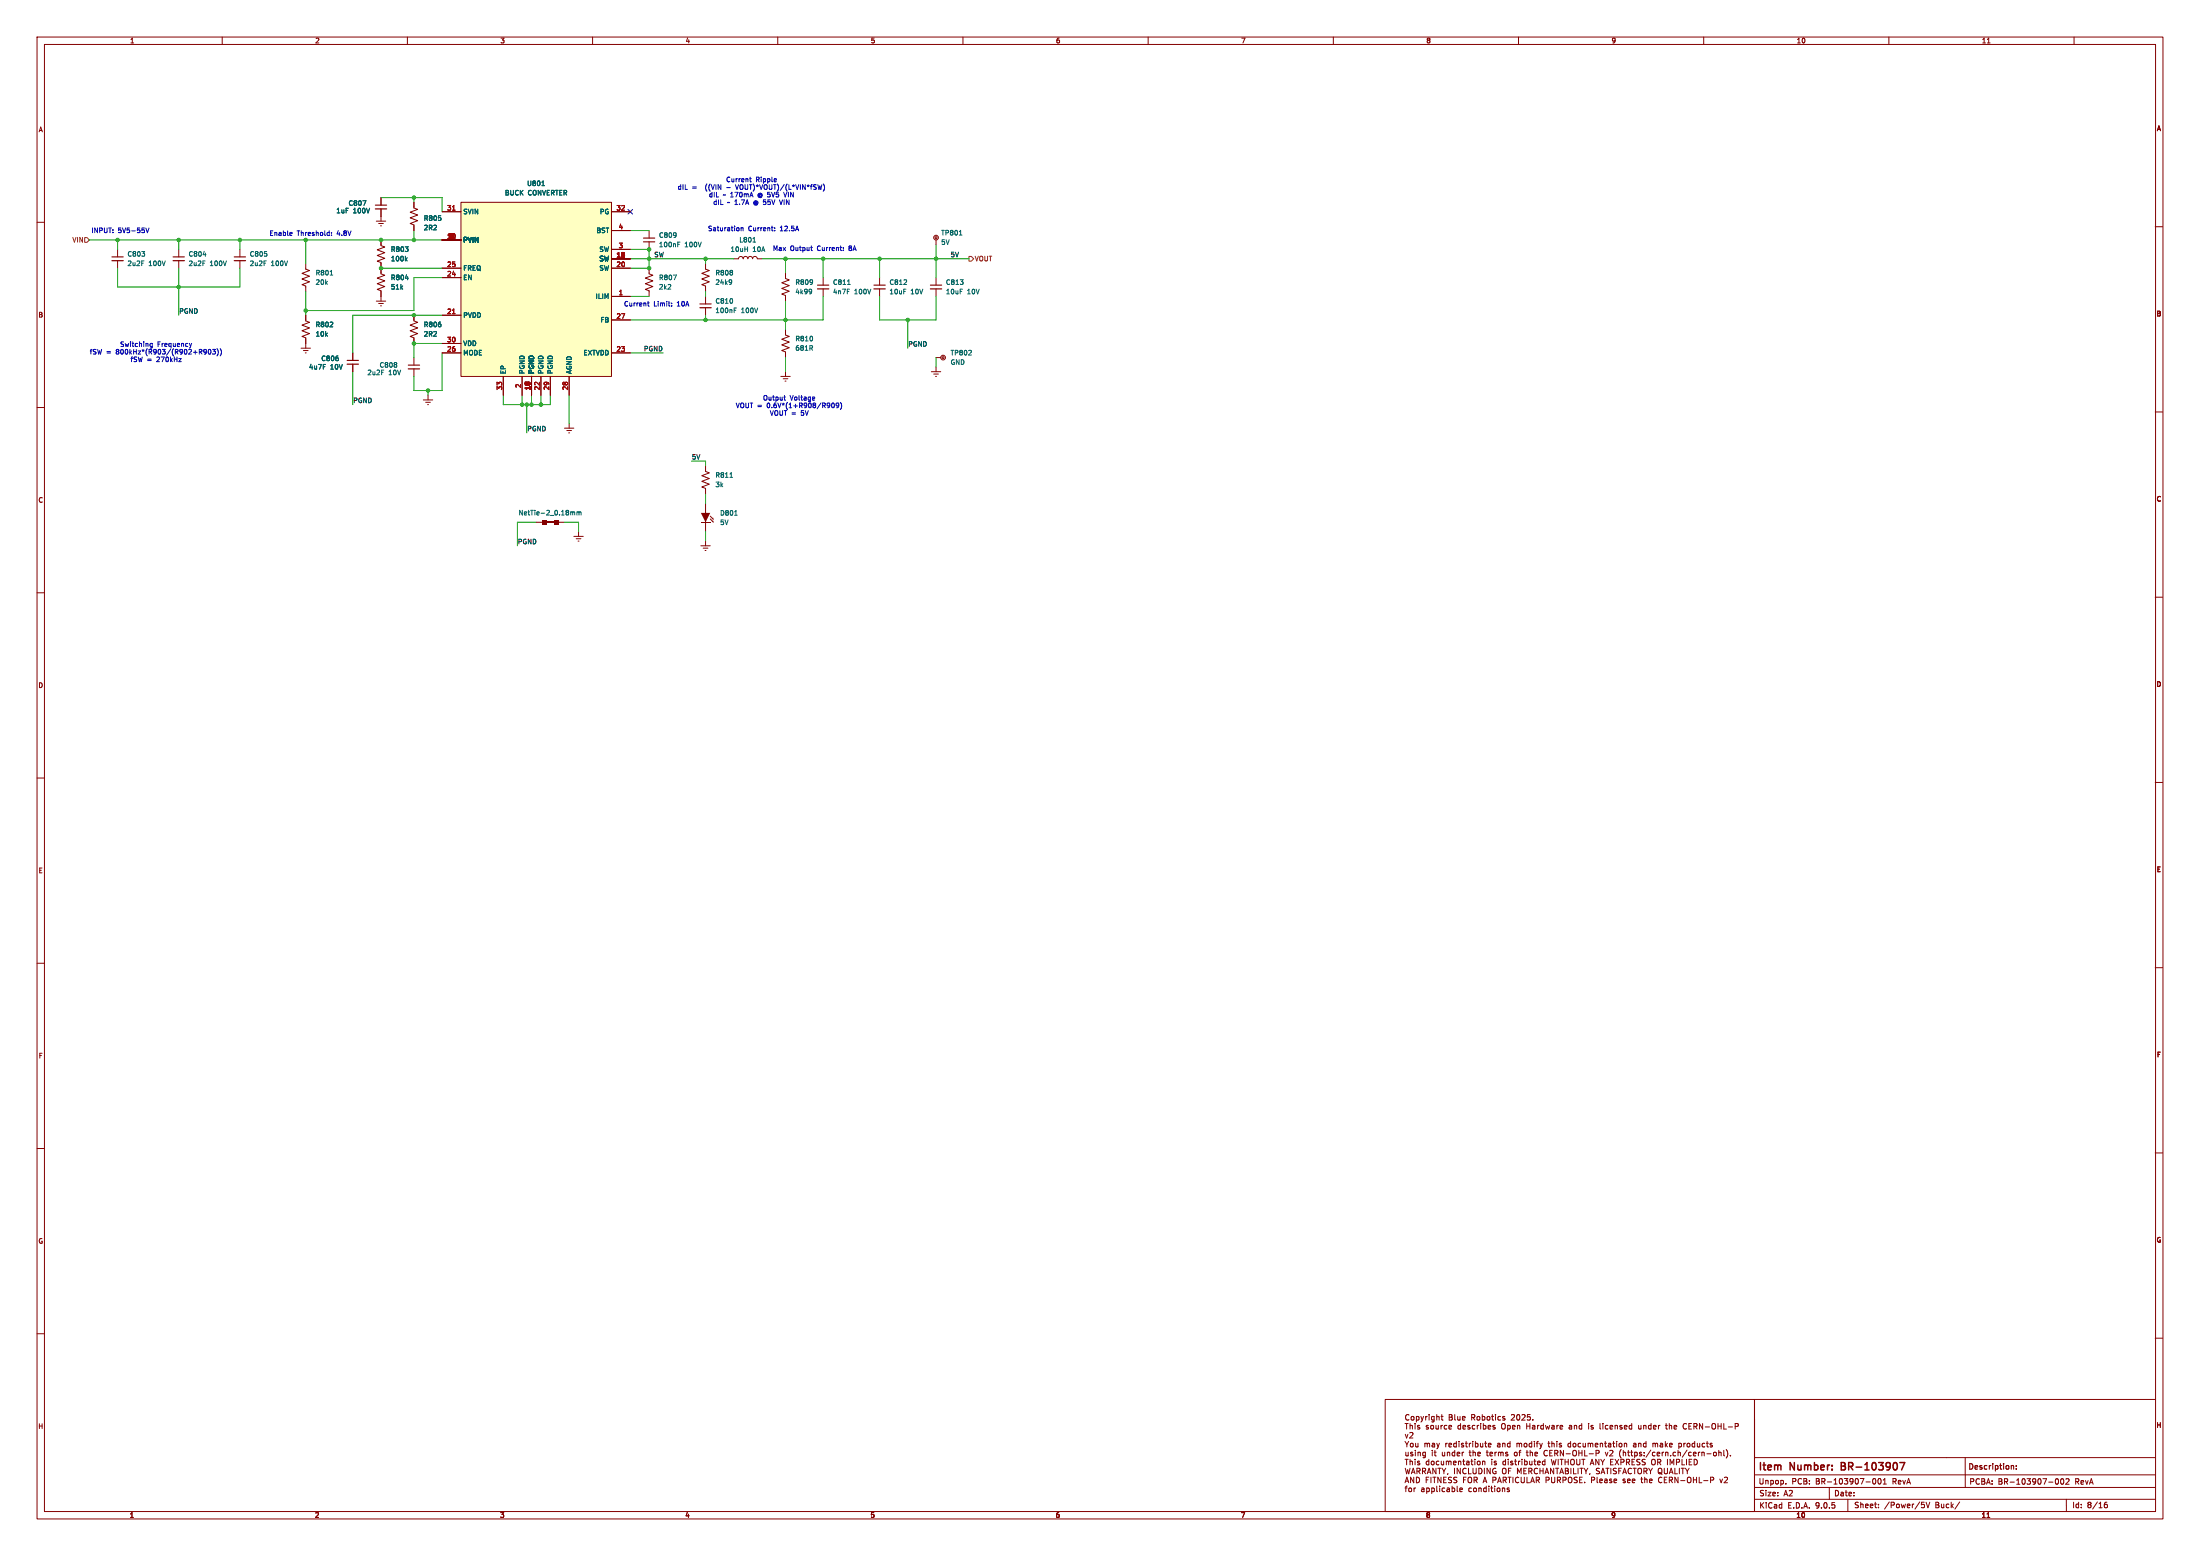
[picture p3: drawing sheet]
<svg xmlns="http://www.w3.org/2000/svg" width="594mm" height="420mm" viewBox="0 0 594 420" stroke-linecap="round" stroke-linejoin="round" font-family="sans-serif">
<g fill="none" stroke="#840000" stroke-width=".27">
<path d="M10 10h574v400h-574zM12 12h570v396h-570zM60 10v2M110 10v2M160 10v2M210 10v2M260 10v2M310 10v2M360 10v2M410 10v2M460 10v2M510 10v2"/>
<path d="M536.6 11.6h.7M560 10v2M10 60h2M581.9 61.2h2M10 110h2M581.9 111.2h2M146 141h.3M150.9 141h.2M10 160h2M581.9 161.2h2M10 210h2M581.9 211.2h2"/>
<path d="M10 260h2M581.9 261.2h2M10 310h2M581.9 311.2h2M10 360h2M374 377.7h99.7v30.3h-99.7zM473.7 377.7h108.2M473.7 377.7v30.3M581.9 361.2h2M379.4 384.2h.8M379.4 389.1l.5 .7M379.4 387.1l.4 1 .3-1"/>
<path d="M379.4 396.3l.4 1.5 .3-1.1 .3 1.1 .3-1.5M379.5 399.8h.7M379.8 384.2v1.5M379.8 393.9v1.5M379.9 389.8v.8M380.4 389.1l-.5 .7M380.4 382a.67 .67 0 0 0-.9 .6 .67 .67 0 0 0 .9 .6M380.6 386.8l.6-.2 .3 .5-.9 1h.9M380.7 384.2v1.5M380.7 393.9v1.5M380.7 384.9l.6-.1 .1 .9M380.9 389.7l.2-.1 .4 .1-.1 .8-.5-.1z"/>
<path d="M380.9 394.4l-.2 .1M381.1 397.8l.5-1.5 .5 1.5M381.1 382.4l.4-.1 .3 .3v.4l-.3 .3-.5-.3zM381.1 394.4l.3 .2v.8M381.2 397.4h.7M381.7 398.7v1.5l-.8-1.5v1.5M382.1 384.2v.2M382.1 384.7v1M382.1 394.4v1M382.2 389.6l.1 .9 .6-.1M382.4 382.4l.5-.1 .2 .3-.1 .6h-.6M382.4 382.3v1.5"/>
<path d="M382.4 398.7a.76 .76 0 0 1 .9 .8 .76 .76 0 0 1-.9 .7zM382.6 397.1l.7-.1 .1-.6-.8-.1v1.5M382.9 389.6v1M382.9 397.1l.5 .7M382.9 394.4l-.2 .2 .1 .2 .5 .2 .1 .2-.3 .2-.4-.1M383.1 394.4l.2 .1M383.3 384.8l-.4-.1-.2 .2 .1 .3 .5 .1v.4h-.6M383.6 382.3l.4 1M384 383.3l-.4 .5M384.1 397.1l.7-.1 .1-.6-.8-.1v1.5M384.4 382.3l-.4 1M384.4 397.1l.5 .7"/>
<path d="M384.7 389.7l.4-.1 .3 .2M384.7 389.6v1M384.9 382.3v1M385.1 399.4h.5M385.4 382.3l-.5 .3M385.4 389.8l.2-.2h.3l.1 1M385.4 389.8v.8M385.4 397.8l.5-1.5 .5 1.5M385.4 394.4l-.3 .3v.4l.3 .3 .4-.1M385.5 397.4h.7M385.6 384.8l-.3-.1-.2 .2v.3l.5 .1v.4h-.5M385.6 394.4l.2 .1"/>
<path d="M385.8 398.7h-.7v1.5M385.8 393.9v1.5M385.9 381.8v.2M385.9 382.3v1M386.4 398.7v1.5M386.4 384.9l.2-.2 .4 .2-.1 .8-.5-.1zM386.7 389.6h.6l.1 1M386.7 394.4l-.3 .3v.4l.3 .3 .5-.3v-.4l-.3-.3M386.9 398.7h.8M387.2 382.4l-.4-.1-.3 .3 .1 .6h.6M387.2 382.3v1.2l-.3 .3-.3-.1M387.3 398.7v1.5"/>
<path d="M387.4 389.9l-.8 .3 .3 .4 .5-.1M387.7 396.3v1.5l-.8-1.5v1.5M387.7 384.7l.1 1 .6-.1M387.9 389.6l.4 1M387.9 382.5l.6-.1 .1 .9M387.9 381.8v1.5M388.1 394.4l-.3 .3v.4l.3 .3 .4-.1M388.2 396.3h.9M388.3 390.6l-.4 .5M388.4 394.4l.1 .1M388.4 384.7v1M388.6 389.6l-.3 1"/>
<path d="M388.6 396.3v1.5M389.1 382.3h.5M389.1 384.7v1M389.1 398.7v1.5l-.9-1.5v1.5M389.1 394.4l.1 .9 .6-.1M389.3 381.8v1.3l.3 .2M389.4 396.3l.5 .8M389.4 392l.1 .9 .6-.1M389.5 384.7l-.4 .3M389.8 394.4v1M389.8 399.4h.5M389.9 397.1v.7"/>
<path d="M390.1 392v1M390.4 389.6v1M390.4 396.3l-.5 .8M390.5 394.5l.4-.1 .2 .2M390.5 394.4v1M390.5 398.7h-.7v1.5h.7M390.6 384.8l-.4-.1-.3 .3 .2 .7h.5M390.8 389.6l-.4 .2M390.9 397.7l-.1 .3M391.1 394.6l.3-.2 .3 .1 .1 .9M391.1 394.6v.8M391.2 385.2l.7-.1v-.3l-.5-.1-.2 .2 .1 .8h.6"/>
<path d="M391.2 390.1l.7-.2v-.3h-.5l-.2 .2 .1 .7h.6M391.3 381.8h.5l.3 .3-.3 .4 .3 .2v.3l-.2 .3h-.6zM391.3 382.5h.5M391.9 398.8l-.8 .1v.4l.7 .3 .1 .3-.3 .3-.5-.1M392.4 394.9l.7-.2v-.2l-.5-.1-.2 .2 .1 .7h.6M392.7 396.3v1.5M392.8 381.8v1.3l.2 .2M393.2 389.6h-.4l-.3 .2 .1 .7h.6M393.2 389.1v1.5M393.4 398.8l-.8 .1v.4l.6 .3 .2 .3-.3 .3-.6-.1M393.6 382.3v.9h.6M393.8 394.5h.6v.9"/>
<path d="M393.8 394.4v1M393.9 389.1v.1M393.9 389.6v1M394.2 382.3v1M394.3 396.3v1.5l-.9-1.5v1.5M394.4 384.8l-.5-.1-.3 .3 .2 .7h.6M394.4 384.2v1.5M394.9 382.8l.7-.1-.1-.3-.4-.1-.2 .2v.7h.6M394.9 394.4h.6M395 385.2l.7-.1-.1-.3-.4-.1-.2 .2 .1 .8h.5M395.1 393.9v1.3l.4 .2M395.1 389.6h-.3l-.2 .2v.2l.5 .1v.4h-.5"/>
<path d="M395.1 399.4h.5M395.6 389.6h.6M395.9 389.1v1.2l.3 .3M395.9 396.4a.67 .67 0 0 0-1 .7 .67 .67 0 0 0 1 .6M395.9 398.7h-.8v1.5M396 394.5h.6v.9M396.4 398.9l.3-.2a.5 .5 0 0 1 .7 .5v.5a.5 .5 0 0 1-.5 .5 .5 .5 0 0 1-.5-.5zM396.5 396.3v1.5h.7M396.6 392h.6M396.6 394.7l-.7 .3 .2 .4 .5-.1M396.7 389.6v1M396.9 384.8l-.4-.1-.2 .2 .1 .3 .5 .1v.4h-.6"/>
<path d="M397.1 394.4h.6M397.1 389.6l-.4 .2M397.4 393.9v1.3l.3 .2M397.4 382.6l.7-.1v-.5l-.7-.2v1.5M397.6 389.1v.1M397.6 389.6v1M397.7 382.6l.5 .7M397.7 396.3v1.2l.3 .3 .6-.3v-1.2M398 399.5l.7-.1 .1-.5-.8-.2v1.5M398.1 394h.1M398.2 393.9v.1M398.2 394.4v1"/>
<path d="M398.2 384.8l-.4-.1-.3 .3 .1 .7h.6M398.3 394h-.1M398.4 389.6h.4l.3 .2-.2 .7h-.5M398.4 389.1v1.5M398.4 399.5l.5 .7M398.9 384.7v1M398.9 394.5l.2-.1 .5 .1-.1 .8-.6-.1zM398.9 382.4l.4-.1 .3 .3v.4l-.3 .3-.5-.3zM399.3 384.7l-.4 .3M399.3 396.3a.76 .76 0 0 1 .9 .8 .76 .76 0 0 1-.9 .7zM399.7 389.6l.1 .9 .6-.1M399.8 384.2v.2"/>
<path d="M399.8 384.7v1M400.2 382.4l.4-.1 .3 .3-.1 .6h-.6M400.2 381.8v1.5M400.3 394.5h.6v.9M400.3 394.4v1M400.4 389.6v1M400.5 384.8l.4-.1 .3 .3-.1 .7h-.6M400.5 384.2v1.5M400.6 399.8h.7M400.8 396.3v1.5M400.9 389.6h.5M401.1 389.1v1.2l.3 .3"/>
<path d="M401.6 382.4l.4-.1 .3 .3v.4l-.3 .3-.5-.3zM401.8 385.2l.7-.1-.1-.3-.4-.1-.2 .2 .1 .8h.5M401.9 390.1l.7-.2-.1-.3h-.4l-.2 .2v.7h.6M402.4 396.3v1.5l-.9-1.5v1.5M402.7 382.3h.6M402.7 394h.1M402.8 393.9v.1M402.8 394.4v1M402.9 394h-.1M402.9 381.8v1.3l.4 .2M403.1 399.5l.7-.1 .1-.5-.8-.2v1.5M403.6 384.8l-.3-.1-.2 .2v.3l.5 .1v.4h-.5"/>
<path d="M403.8 381.8v.2M403.8 382.3v1M403.9 396.4a.68 .68 0 0 0-.9 .7 .68 .68 0 0 0 .9 .6v-.5h-.3M404 394.5l-.4-.1-.2 .2 .1 .2 .5 .2v.3h-.6M404.4 389.6h.5l.1 1M404.5 399.8h.7M405 389.9l-.7 .3 .2 .4 .5-.1M405.1 382.4l-.4-.1-.3 .3 .2 .6h.5M405.6 384.3l.2-.1a.5 .5 0 0 1 .6 .5v.5a.5 .5 0 0 1-.5 .5 .5 .5 0 0 1-.5-.5zM405.7 389.7l.6-.1 .1 1M405.7 389.6v1M405.7 396.5l.3-.2a.5 .5 0 0 1 .6 .5v.5a.5 .5 0 0 1-.5 .5 .5 .5 0 0 1-.5-.5z"/>
<path d="M405.9 399.5l.7-.1v-.5l-.7-.2v1.5M406.2 399.5l.5 .7M406.3 382.4l-.4-.1-.2 .2 .1 .2 .5 .2v.3h-.6M406.5 394.5l-.4-.1-.3 .3 .1 .6h.6M406.5 393.9v1.5M407.1 392h-.4l-.2 .2 .1 .2 .5 .1v.4h-.6M407.1 384.8l.4-.1 .3 .3-.2 .7h-.5M407.1 384.7v1.5M407.1 398.7h.9M407.2 393.9v.1M407.2 394.4v1M407.3 397h.5"/>
<path d="M407.6 398.7v1.5M407.7 389.6h-.4l-.3 .2 .1 .7h.6M407.7 389.1v1.5M408 396.3h-.7v1.5M408.1 382l.5-.2 .3 .4-.9 1.1h.9M408.4 385.2l.7-.1-.1-.3-.4-.1-.2 .2v.8h.6M408.4 394.5l-.3-.1-.2 .2v.2l.5 .2v.3h-.5M408.5 398.7v1.5M408.9 394.4h.6M408.9 392.1l.2-.1 .5 .1-.1 .8-.6-.1zM409.1 393.9v1.3l.4 .2M409.6 389.7l.4-.1 .2 .2"/>
<path d="M409.6 389.6v1M409.6 382l.3-.2a.8 .8 0 0 1 .5 .8 .8 .8 0 0 1-.5 .7l-.4-.6zM409.7 384.9l.6-.1 .1 .9M409.7 384.7v1M409.7 397.8v-1.5l.5 1.1 .5-1.1v1.5M410 394.4v1M410.1 392h.5M410.1 398.9a.67 .67 0 0 0-1 .6 .67 .67 0 0 0 1 .6M410.2 389.8l.2-.2h.4l.1 1M410.2 389.8v.8M410.4 394.4l-.4 .3M410.6 391.5l-.3 .2v1.3"/>
<path d="M410.7 398.7v1.2l.3 .3 .6-.3v-1.2M410.9 393.9v.1M410.9 394.4v1M410.9 382l.6-.2 .3 .4-.9 1.1h.9M411.4 397h.5M411.6 389.7l.2-.1 .4 .1-.1 .8-.5-.1zM411.6 394.5l.5-.1 .3 .3-.2 .6h-.6M411.6 393.9v1.5M412.1 392h.5M412.1 396.3h-.7v1.5h.7M412.2 384.2v1.5M412.2 384.9h.9"/>
<path d="M412.3 391.5v1.3l.3 .2M412.3 398.7v1.5h.7M412.8 397.1l.7-.1 .1-.6-.8-.1v1.5M413 394.4l.1 .9 .5-.1M413.1 384.2v1.5M413.1 392.1l.6-.1 .1 1M413.1 391.5v1.5M413.1 381.8h-.7v.7h.7v.7l-.2 .1-.5-.1M413.1 397.1l.5 .7M413.4 399.8h.7M413.6 389.6h-.5l-.2 .2 .1 .7h.6M413.6 389.1v1.5"/>
<path d="M413.6 394.4v1M413.8 384.8h.6v.9M413.9 383.2v.1M414.1 394.4h.6M414.3 389.1v.1M414.3 389.6v1M414.4 393.9v1.3l.3 .2M414.4 392.5l.7-.2v-.3h-.5l-.2 .2 .1 .7h.6M414.4 385.1l-.7 .3 .2 .3h.5M414.8 389.6h.6M414.8 399.5l.7-.1 .1-.5-.8-.2v1.5M415.1 394.9l.8-.2-.1-.2-.4-.1-.3 .2 .1 .7h.6"/>
<path d="M415.1 384.7v1M415.1 396.4a.67 .67 0 0 0-.9 .7 .67 .67 0 0 0 .9 .6M415.1 399.5l.5 .7M415.4 389.1l-.4 .2v1.3M415.6 384.7l-.5 .3M415.7 389.6l.4 1M415.8 397h.8M415.8 396.3v1.5M416.1 390.6l-.4 .5M416.4 389.6l-.3 1M416.6 396.3v1.5M416.7 384.8l-.4-.1-.3 .3 .1 .7h.6"/>
<path d="M416.7 384.2v1.5M417.1 394.5l-.4-.1-.3 .3 .2 .6h.5M417.1 393.9v1.5M417.1 397.8l.5-1.5 .5 1.5M417.3 384.7l.3 1 .3-.7 .2 .7 .3-1M417.3 397.4h.7M417.4 399.5l.7-.1 .1-.5-.8-.2v1.5M417.8 391.6a.67 .67 0 0 0-1 .6 .67 .67 0 0 0 1 .6M417.9 389.6h.6M418.1 389.1v1.2l.4 .3M418.4 392.2h.5M418.9 393.9l.3 1.5 .3-1.1 .3 1.1 .3-1.5"/>
<path d="M418.9 398.7v1.2l.3 .3 .6-.3v-1.2M419 389.7l.6-.1v1M419 389.1v1.5M419 384.8h.6v.9M419.1 391.5h-.7v1.5h.7M419.5 396.3v1.5l-.9-1.5v1.5M419.6 385.1l-.7 .3 .2 .3h.5M419.8 392.3l.7-.1 .1-.6-.8-.1v1.5M420 396.3h.9M420.1 392.3l.5 .7M420.4 389.1v.1M420.4 389.6v1"/>
<path d="M420.4 384.7v1M420.4 396.3v1.5M420.5 399.5l.7-.1 .1-.5-.8-.2v1.5M420.7 393.9v1.5M420.8 384.7l-.4 .3M420.9 399.5l.5 .7M421.1 397.8l.5-1.5 .5 1.5M421.2 385.2l.7-.1v-.3l-.5-.1-.2 .2 .1 .8h.6M421.3 397.4h.7M421.6 389.6h-.4l-.2 .2 .1 .2 .5 .1v.4h-.6M421.6 393.9v1.5M422 399.5l.7-.1 .1-.5-.8-.2v1.5"/>
<path d="M422.6 393.9v1.5M422.6 394.6h.8M422.6 396.3h.5l.3 .3-.3 .4 .3 .2 .1 .3-.3 .3h-.6zM422.6 397h.5M423.4 393.9v1.5M423.5 398.9l.3-.2a.5 .5 0 0 1 .6 .5v.5a.5 .5 0 0 1-.5 .5 .5 .5 0 0 1-.5-.5zM423.7 384.8h.6l.1 .9M424.1 389.6h-.5l-.2 .2 .1 .7h.6M424.1 389.1v1.5M424.1 396.3v1.5M424.3 394l-.2 .9a.5 .5 0 0 0 .5 .5 .5 .5 0 0 0 .5-.5l-.2-.9M424.4 385.1l-.8 .3 .3 .3h.5"/>
<path d="M424.8 389.7l.2-.1 .4 .1v.8l-.6-.1zM424.9 396.3v1.5h.7M425.1 384.9l.5-.1 .1 .9M425.1 384.7v1M425.7 393.9v1.2l.3 .3 .6-.3v-1.2M425.9 398.8l-.8 .1v.4l.6 .3 .2 .3-.3 .3-.6-.1M426.1 396.3v1.5M426.5 399.4h.5M426.6 396.3h.8M426.8 389.6h-.4l-.3 .2 .1 .7h.6M427 396.3v1.5M427.1 384.8l-.5-.1-.2 .3 .1 .7h.6"/>
<path d="M427.1 384.2v1.5M427.2 398.7h-.7v1.5h.7M427.4 389.6l.1 .9 .6-.1M427.5 393.9v1.5M427.7 396.3l.5 .8M427.9 393h.7M428.1 389.6v1M428.2 397.1v.7M428.7 396.3l-.5 .8M428.8 389.7l.4-.1 .2 .2M428.8 389.6v1M428.9 384.2v.2"/>
<path d="M428.9 384.7v1M429.1 392.4h1.1M429.3 397.7l-.2 .3M429.4 395.4l.5-1.5 .5 1.5M429.4 389.8l.2-.2h.4l.1 1M429.4 389.8v.8M429.5 395h.7M429.7 399.5l.7-.1 .1-.5-.8-.2v1.5M430.1 384.8l-.3-.1-.2 .2v.3l.5 .1v.4h-.5M430.7 390.1l.7-.2v-.3h-.5l-.2 .2 .1 .7h.6M431.2 398.7v1.3l.2 .2M431.7 393.9v1.5l-.8-1.5v1.5"/>
<path d="M431.9 396.4h-.8v.5l.6 .3 .2 .3-.3 .3-.6-.1M431.9 399.7l.7-.1v-.3l-.5-.1-.2 .2 .1 .7h.6M432 384.2v1.3l.2 .2M432.1 389.7l.5-.1 .1 1M432.1 389.6v1M432.2 393.9l.5 .8M432.3 397.8l.5-1.5 .5 1.5M432.4 397.4h.7M432.7 394.7v.7M432.8 384.2v.2M432.8 384.7v1M433.2 389.6h.6"/>
<path d="M433.2 393.9l-.5 .8M433.3 399.3h.6v.9M433.4 389.1v1.2l.4 .3M433.6 396.3h.8M433.9 399.6l-.7 .3 .2 .3 .5-.1M434 396.3v1.5M434.1 384.8l-.4-.1-.3 .3 .2 .7h.5M434.3 389.6h.6v1M434.7 385.2l.7-.1v-.3l-.5-.1-.2 .2 .1 .8h.6M434.9 393.9v1.5h.7M434.9 394.6h.5M434.9 389.9l-.7 .3 .2 .4 .5-.1"/>
<path d="M434.9 396.3v1.5M435.1 399.3l-.3-.1-.2 .2v.2l.5 .2v.3h-.5M435.4 389.6h.6M435.6 389.1v1.2l.4 .3M435.8 399.7l.7-.1-.1-.3-.4-.1-.2 .2 .1 .7h.5M436.1 393.9l1 1.5M436.1 384.9l.5-.1 .1 .9M436.1 384.7v1M436.4 396.4h-.8v.5l.7 .3 .1 .3-.3 .3-.5-.1M436.5 389.1v.1M436.5 389.6v1M437.1 393.9l-1 1.5"/>
<path d="M437.1 397h.5M437.2 389.7l.2-.1 .5 .1-.1 .8-.6-.1zM437.6 393.9v1.5M437.8 396.3h-.7v1.5M437.9 384.8l-.3-.1-.2 .2v.3l.5 .1v.4h-.5M438.1 397.8l.5-1.5 .5 1.5M438.3 397.4h.7M438.4 394l.1 .2-.1 .4-.8 .1M438.6 389.6v1M438.6 389.7l.5-.1 .1 1M438.6 385.2l.7-.1-.1-.3-.4-.1-.2 .2v.8h.6M438.8 399.3l-.4-.1-.2 .2 .1 .2 .5 .2v.3h-.6"/>
<path d="M439.1 393.9v1.5M439.4 392h.6M439.4 399.7l.7-.1v-.3l-.5-.1-.2 .2 .1 .7h.6M439.5 394.7l.5 .7M439.9 394l.1 .2-.1 .4-.8 .1M439.9 393h.1M440.3 392h.6M440.5 391.5v1.3l.4 .2M440.5 396.4a.67 .67 0 0 0-.9 .7 .67 .67 0 0 0 .9 .6M440.6 384.8l-.5-.1-.2 .3 .1 .7h.6M440.6 384.2v1.5M440.6 394.6h.5"/>
<path d="M440.7 399.7l.7-.1v-.3l-.5-.1-.2 .2 .1 .7h.6M440.9 396.3h.9M441.1 389.6h.5l.1 1M441.4 392.9l.4 .1M441.4 392v1.5M441.4 393.9h-.8v1.5h.8M441.4 396.3v1.5M441.7 389.9l-.7 .3 .2 .4 .5-.1M441.8 392h-.4M441.9 394.3l.9 .7-.3 .4-.6-.1M442.3 396.5l.3-.2a.5 .5 0 0 1 .6 .5v.5a.5 .5 0 0 1-.5 .5 .5 .5 0 0 1-.5-.5zM442.4 389.7l.6-.1 .1 1"/>
<path d="M442.4 389.6v1M442.4 384.7l.1 1 .6-.1M443 399.2h.6M443.1 384.7v1M443.2 398.7v1.3l.4 .2M443.4 394.3l.8 .7-.3 .4-.5-.1M443.8 384.9l.6-.1v.9M443.8 384.7v1M443.9 397.1l.7-.1v-.6l-.7-.1v1.5M444.1 399.4l.5-.1 .1 .9M444.1 398.7v1.5M444.2 397.1l.5 .7"/>
<path d="M444.4 389.1v1.5M444.4 389.6h-.4l-.3 .2 .2 .7h.5M445.1 396.3l.5 .8M445.4 399.7l.7-.1-.1-.3-.4-.1-.2 .2v.7h.6M445.6 397.1v.7M445.8 384.8l-.4-.1-.3 .3 .1 .7h.6M445.8 384.2v1.5M445.9 394.4v.5a.5 .5 0 0 0 .5 .5 .5 .5 0 0 0 .5-.5v-.5M446.1 396.3l-.5 .8M446.3 389.7l.4-.1 .2 .2M446.3 389.6v1M446.4 385.2l.7-.1v-.3l-.5-.1-.2 .2 .1 .8h.6"/>
<path d="M446.9 389.8l.2-.2h.4l.1 1M446.9 389.8v.8M447.6 394.7l.7-.1 .1-.6-.8-.1v1.5M447.8 384.7v1M447.8 396.5l.3-.2a.5 .5 0 0 1 .6 .5v.5a.5 .5 0 0 1-.5 .5 .5 .5 0 0 1-.5-.5zM447.9 392l.2 .3-.7 .2M447.9 394.7l.5 .7M448 397.4l.8 .5M448.1 392.9l-.2 .1M448.2 384.7l-.4 .3M448.3 389.6h.6v1M448.7 398.9a.67 .67 0 0 0-.9 .6 .67 .67 0 0 0 .9 .6"/>
<path d="M448.9 389.9l-.7 .3 .2 .4 .5-.1M449.4 399.4h.5M449.4 396.3v1.2l.2 .3 .6-.3v-1.2M449.6 389.1v1.5M449.6 384.7h.6M449.8 390l.4 .6M449.9 384.2v1.3l.3 .2M450.1 398.7h-.7v1.5h.7M450.2 389.6l-.6 .5M450.2 393.9v1.5M450.7 384.9l.6-.1 .1 .9M450.7 384.2v1.5"/>
<path d="M450.7 399.5l.7-.1 .1-.5-.8-.2v1.5M450.7 397.8l.5-1.5 .5 1.5M450.8 390.1l.7-.2-.1-.3h-.4l-.2 .2 .1 .7h.5M450.9 397.4h.7M450.9 395.4v-1.5l.5 1.1 .5-1.1v1.5M451.1 399.5l.5 .7M452 385.2l.7-.1-.1-.3-.4-.1-.2 .2 .1 .8h.5M452.2 396.3v1.5h.7M452.6 393.9v1.5M453.1 398.7v1.5l-.9-1.5v1.5M453.3 389.6h.4l.3 .2-.1 .7h-.6M453.3 389.6v1.5"/>
<path d="M453.4 394l.1 .2-.1 .4-.8 .1M453.4 396.3v1.5M453.8 399.6h1.1M453.9 396.3h.9M454.1 393.9v1.5h.8M454.4 396.3v1.5M454.6 389.6v1M455.1 389.6l-.5 .2M455.1 396.3l.5 .8M455.4 384.4a.67 .67 0 0 0-1 .6 .67 .67 0 0 0 1 .6M455.4 393.9v1.5M455.6 389.7l.2-.1 .4 .1-.1 .8-.5-.1z"/>
<path d="M455.6 397.1v.7M455.6 398.9l.3-.2a.5 .5 0 0 1 .7 .5v.5a.5 .5 0 0 1-.5 .5 .5 .5 0 0 1-.5-.5zM456 384.9h.5M456.1 393.9v1.5h.7M456.1 394.6h.5M456.1 396.3l-.5 .8M456.7 384.2h-.7v1.5h.7M457.2 399.4h.9M457.2 398.7v1.5M457.4 385l.7-.1v-.5l-.7-.2v1.5M457.4 393.9v1.5a.79 .79 0 0 0 .9-.5 .79 .79 0 0 0-.3-.9M457.6 389.6h-.5l-.2 .2 .1 .7h.6"/>
<path d="M457.6 389.1v1.5M457.7 385l.5 .7M458.1 398.7v1.5M458.3 389.6l.1 .9 .5-.1M458.8 398.7v1.5h.7M458.9 389.6v1M459 392h-.3M459.5 392.1l.6-.1v1M459.5 392v1M459.7 384.2v1.5l-.8-1.5v1.5M460 399.6h1.1M460.3 389.6h-.4l-.3 .2 .1 .7h.6"/>
<path d="M460.4 385.2h1.2M460.7 389.6h.6M460.9 389.1v1.2l.4 .3M461.9 399.5l.7-.1v-.5l-.7-.2v1.5M462.3 389.6h-.4l-.2 .2 .1 .2 .5 .1v.4h-.6M462.4 384.3l.2-.1a.5 .5 0 0 1 .6 .5v.5a.5 .5 0 0 1-.5 .5 .5 .5 0 0 1-.5-.5zM463.9 384.9h.8M463.9 384.2v1.5M464.4 399.2l.3 1 .4-1M464.7 384.2v1.5M465.4 391.5v1.3l.2 .2M465.4 384.2v1.5h.7"/>
<path d="M465.6 398.9l.5-.2 .3 .4-.9 1.1h.9M466.6 385.2h1.2M468.5 385l.7-.1 .1-.5-.8-.2v1.5M473.7 393.4h108.2M473.9 398.1h108M505.8 399.2l.2-.1a.8 .8 0 0 1 .5 .7 .8 .8 0 0 1-.5 .8l-.4-.6zM507.2 399.2l.2-.1a.8 .8 0 0 1 .5 .7 .8 .8 0 0 1-.5 .8l-.4-.6zM508.5 399.5l.4-.4v1.5M530.6 393.4v8.1M555.1 399.3l.2-.2a.8 .8 0 0 1 .5 .8 .8 .8 0 0 1-.5 .7l-.4-.6zM556.5 399.3l.2-.2a.8 .8 0 0 1 .5 .8 .8 .8 0 0 1-.5 .7l-.3-.6zM557.8 399.3l.6-.2 .3 .4-1 1.1h1"/>
<path d="M379.4 400.2l.5-1.5 .5 1.5M379.4 401.6h.5M379.9 401.1l-.3 .2v1.3M380.5 401.7l.4-.1 .2 .3v.4l-.2 .3-.5-.3zM381.8 401.6v1M382.2 401.6l-.4 .3M383.9 401.7h.5l.1 .9M384.5 402l-.7 .3 .2 .3h.5M385.2 401.7l.4-.1 .3 .3-.1 .7h-.6M385.2 401.6v1.5M386.6 401.7l.4-.1 .3 .3-.2 .7h-.5M386.6 401.6v1.5"/>
<path d="M387.9 401.1v1.3l.2 .2M388.7 401.1v.2M388.7 401.6v1M390.1 401.7l-.5-.1-.2 .3 .1 .7h.6M390.7 401.7h.6l.1 .9M391.4 402l-.8 .3 .3 .3h.5M392.1 401.7l.4-.1 .3 .3-.2 .7h-.5M392.1 401.1v1.5M393.4 401.1v1.3l.2 .2M394.1 402.1l.8-.1-.1-.3-.4-.1-.3 .2 .1 .8h.6M397.3 401.7l-.4-.1-.3 .3 .1 .7h.6M398 401.7l.4-.1 .2 .3v.4l-.2 .3-.5-.3z"/>
<path d="M399.3 401.8l.6-.1v.9M399.3 401.6v1M400.4 400.2l.5-1.5 .5 1.5M401.3 401.7l-.4-.1-.3 .3 .1 .7h.6M401.3 401.1v1.5M402 401.1v.2M402 401.6v1M402.5 401.6h.6M402.7 401.1v1.3l.4 .2M403.6 401.1v.2M403.6 401.6v1M404.4 401.7l.3-.1 .3 .3v.4l-.3 .3-.5-.3z"/>
<path d="M404.4 400.2l.5-1.5 .5 1.5M405.6 401.8l.6-.1 .1 .9M405.6 401.6v1M407.5 401.7l-.4-.1-.2 .2 .1 .3 .5 .1v.4h-.6M413.3 400.2l.5-1.5 .5 1.5M427.9 400.1v.1M473.9 404.7h108M473.9 401.5h108M482.2 400.4v.2M493.9 401.5v3.2M498.9 404.7v3.3M507.2 406.8v.2"/>
<path d="M507.2 406v.2M508.5 400.6h.8M518.8 405.5h.7M519 406h.3l.3 .3-.1 .6-.5 .1M520 405.5l.5 1.5 .5-1.5M529.1 405.4l-1.3 1.9M536.5 409.6h.7M557.9 404.7v3.3M568.2 406.3l.2-.3 .6 .3v.4l-.3 .3-.5-.3M568.9 405.5h-.5l-.2 .6"/>
</g>
<path d="M497.1 395.7h.7M497.8 394.8h-.7v2h.8M512.9 394.8h1.4l-.9 2" fill="none" stroke="#840000" stroke-width=".4"/>
<path d="M544.4 396.4v.2M544.4 395.6v.2" fill="none" stroke="#840000" stroke-width=".3"/>
<g fill="#840000">
<path d="M146.3 140.3h1.3v1.3h-1.3z"/>
<path d="M149.6 140.3h1.3v1.3h-1.3z"/>
<path d="M147.6 140.7h2v.5h-2z"/>
</g>
<g fill="none" stroke="#840000" stroke-width=".27">
<path d="M101.6 59.7h2.5M102.9 53.3v2.1M102.9 56.4v3.3M64.8 67.3v2M64.8 70.4v2M82.5 71.1v1.5l1.1 .4-2.1 .8 2.1 .7-2.1 .8 2.1 .8-2.1 .7 1 .4v1.5M102.2 60.3h1.3M102.7 61h.3M102.9 64.8v1.5l1 .4-2 .7 2 .8-2 .8 2 .7-2 .8 1 .4v3l1 .4-2 .8 2 .7-2 .8 2 .7-2 .8 1 .4v2.8M175.3 72.4v1.5l1 .4-2.1 .8 2.1 .7-2.1 .8 2.1 .7-2.1 .8 1.1 .4v1.5M175.3 62.2v2.1M175.3 65.3v2"/>
<path d="M190.5 71.1v1.5l1 .4-2 .8 2 .7-2 .8 2 .8-2 .7 1 .4v1.5M198.1 69.9h1.3l.2-.5 .4-.2 .5 .2 .2 .5 .1-.5 .5-.2 .4 .2 .2 .4 .5-.6 .5 .1 .3 .5 .2-.4 .5-.2 .4 .2 .2 .4 1.2 .1M212.1 73.7v1.5l1 .4-2 .7 2 .8-2 .8 2 .7-2 .8 1 .4v1.5M222.2 74.9v2.1M222.2 78v2M252.7 64.8v1.2M252.7 74.9v2.1M252.7 78v2M101.6 81.3h2.5M102.2 81.9h1.3M102.7 82.6h.3M111.8 96.5v2.1"/>
<path d="M111.8 99.6v2M152.4 115.6h2.5M153 116.2h1.3M153.5 116.8h.3M153.7 114.3v1.3M144.8 141h1.2M151.1 141h1.3M154.9 144.8h2.6M155.6 145.4h1.2M156.1 146.1h.2M156.2 143.5v1.3"/>
<circle cx="252.7" cy="64.1" r=".25"/>
<circle cx="252.7" cy="64.1" r=".63"/>
</g>
<g fill="none" stroke="#006464" stroke-width=".27">
<path d="M98 54.2h.8l-.5 1.2M89.1 74.2h.8M109.5 75.1h.7M109.6 69.9l.3 .5M109.9 69.6l-.4 .5M181.8 74.2h.8l-.5 1.3M183 65.4h.6M183 66h.4M197.3 75.5l.3 .3-.2 .9M197.6 76.1l-.3 .2M203.3 65.3h.7M218.9 78l.3 .3-.2 .9"/>
<path d="M219.2 78.6l-.3 .2M228.8 76.8h.8M259 63.4h.7M154.5 138.2l.1 .1M154.6 138.3v.7M154.6 138.3l.5-.1 .1 .8M155.8 138.3l.3-.1 .2 .1M155.8 138.2v.8M156.3 138.3l.5-.1 .1 .8M156.3 138.3v.7"/>
</g>
<path d="M101.3 55.4h3.1M63.2 69.3h3.1M173.7 64.3h3.1M173.7 65.3h3.1M220.7 77h3.1M251.2 77h3.1M110.2 98.6h3.1" fill="none" stroke="#840000" stroke-width=".3"/>
<path d="M101.3 56.4h3.1M63.2 70.4h3.1M220.7 78h3.1M251.2 78h3.1M110.2 99.6h3.1" fill="none" stroke="#840000" stroke-width=".33"/>
<path d="M124.5 54.6h40.6v47h-40.6z" fill="#ffffc2"/>
<g fill="none" stroke="#840000" stroke-width=".27">
<path d="M111.8 54.6v1.5l1 .4-2.1 .8 2.1 .7-2.1 .8 2.1 .8-2.1 .7 1.1 .4v1.5M119.4 57.2h5.1M124.5 54.6h40.6v47h-40.6zM165.1 57.2h5.1M119.4 64.8h5.1M119.4 72.4h5.1M119.4 74.9h5.1M165.1 72.4h5.1M165.1 62.2h5.1M165.1 67.3h5.1M165.1 69.9h5.1M81.3 94h2.5"/>
<path d="M81.9 94.6h1.3M82.4 95.3h.3M82.5 85.1v1.5l1.1 .4-2.1 .8 2.1 .7-2.1 .8 2.1 .7-2.1 .8 1 .4v2.8M95.2 95.3v2M95.2 98.3v2M111.8 85.1v1.5l1 .4-2.1 .8 2.1 .7-2.1 .8 2.1 .7-2.1 .8 1.1 .4v1.5M119.4 85.1h5.1M119.4 92.7h5.1M119.4 95.3h5.1M165.1 95.3h5.1M165.1 80h5.1M165.1 86.4h5.1"/>
<path d="M190.5 80v2M190.5 83.1v2M114.3 108h2.5M114.9 108.6h1.3M115.4 109.2h.3M115.6 106.7v1.3M135.9 101.6v5.1M141 101.6v5.1M143.5 101.6v5.1M146 101.6v5.1M148.6 101.6v5.1M153.7 101.6v5.1"/>
<path d="M210.8 101.6h2.6M211.5 102.2h1.2M212 102.9h.2M212.1 100.3v1.3M190.5 125.7v1.6l1 .3-2 .8 2 .8-2 .7 2 .8-2 .7 1 .4v1.6M190.5 138.4v2.6M189.2 141h2.6"/>
</g>
<path d="M122.2 56.7h.7M122.2 84.7h.7" fill="none" stroke="#a90000" stroke-width=".27"/>
<path d="M146.3 50.1h.7M198.2 83.7h.5M198.2 83.1h.6M197.1 128.8h.7" fill="none" stroke="#006464" stroke-width=".27"/>
<path d="M93.7 97.3h3.1M189 82h3" fill="none" stroke="#840000" stroke-width=".3"/>
<path d="M93.7 98.3h3.1M189 83.1h3" fill="none" stroke="#840000" stroke-width=".33"/>
<path d="M192.5 140.5l.3 .6-.6-.3z" fill="#840000"/>
<path d="M191.8 140.1l.6 .6" fill="none" stroke="#840000" stroke-width=".27"/>
<path d="M192.5 139.7l.3 .6-.6-.2z" fill="#840000"/>
<path d="M191.8 139.3l.6 .7" fill="none" stroke="#840000" stroke-width=".27"/>
<path d="M189.2 138.4h2.6l-1.3 2.6z" fill="#840000"/>
<g fill="none" stroke="#840000" stroke-width=".27">
<path d="M102.9 53.3v2.1M102.9 56.4v2M111.8 54.6v1.3M119.4 57.2h5.1M165.1 57.2h5.1M31.7 67.3v2M31.7 70.4v2M48.3 67.3v2M48.3 70.4v2M102.9 64.8v1.2M102.9 71.1v2.6M102.9 78.7v1.3"/>
<path d="M111.8 61v1.2M119.4 64.8h5.1M119.4 72.4h5.1M119.4 74.9h5.1M165.1 72.4h5.1M165.1 62.2h5.1M165.1 67.3h5.1M165.1 69.9h5.1M237.5 74.9v2.1M237.5 78v2M82.5 85.1v1.3M82.5 91.4v1.3"/>
<path d="M95.2 95.3v2M95.2 98.3v2M111.8 85.1v1.3M111.8 91.4v1.3M119.4 85.1h5.1M119.4 92.7h5.1M119.4 95.3h5.1M165.1 95.3h5.1M165.1 80h5.1M165.1 86.4h5.1M212.1 88.9v1.5l1 .4-2 .8 2 .7-2 .8 2 .8-2 .7 1 .4v1.5M252.7 96.5h1.3"/>
<path d="M252.7 99.1v1.2M135.9 101.6v5.1M141 101.6v5.1M143.5 101.6v5.1M146 101.6v5.1M148.6 101.6v5.1M153.7 101.6v5.1M251.5 100.3h2.5M252.1 101h1.3M252.6 101.6h.3M190.5 135.9v2.5M189.2 147.3h2.6"/>
<path d="M189.9 148h1.2M190.4 148.6h.2M190.5 141v2.5M190.5 146.1v1.2"/>
<circle cx="254.6" cy="96.5" r=".25"/>
<circle cx="254.6" cy="96.5" r=".63"/>
</g>
<path d="M98 54.2h.8l-.5 1.2M146.3 50.1h.7M54.8 68.7h.8M109.5 75.1h.7M109.6 69.9l.3 .5M109.9 69.6l-.4 .5M198.4 139.1h.7" fill="none" stroke="#006464" stroke-width=".27"/>
<path d="M30.2 69.3h3.1M46.7 69.3h3.1M236 77h3" fill="none" stroke="#840000" stroke-width=".3"/>
<path d="M30.2 70.4h3.1M46.7 70.4h3.1M236 78h3" fill="none" stroke="#840000" stroke-width=".33"/>
<path d="M22.9 64.1h.6l.6 .7-.6 .6h-.6zM261.6 69.2h.7l.6 .7-.6 .6h-.7z" fill="none" stroke="#725600" stroke-width=".27"/>
<g fill="none" stroke="#009600" stroke-width=".27">
<path d="M102.9 53.3h16.5v3.9M111.8 53.3v1.3M24.1 64.8h95.3M31.7 72.4v5.1h33.1v-5.1M31.7 64.8v2.5M48.3 64.8v2.5M48.3 72.4v12.7M64.8 64.8v2.5M82.5 64.8v6.3M82.5 78.7v6.4M102.9 72.4h16.5M111.8 62.2v2.6"/>
<path d="M119.4 74.9h-7.6v8.9h-29.3M170.2 62.2h5.1M170.2 67.3h5.1v5.1h-5.1M170.2 69.9h27.9M190.5 69.9v1.2M190.5 78.7v1.3M205.7 69.9h55.9M212.1 69.9v3.8M222.2 69.9v5M237.5 69.9v5M252.7 66v8.9M119.4 92.7h-7.6v3.8"/>
<path d="M119.4 95.3v10.1h-7.6v-3.8M119.4 85.1h-24.2v10.2M170.2 95.3h8.9M170.2 80h5.1M190.5 85.1v1.3M212.1 81.3v7.6M212.1 96.5v3.8M222.2 80v6.4h-52M237.5 80v6.4h15.2v-6.4M245.1 86.4v7.6M252.7 96.5v2.6M95.2 100.3v8.9"/>
<path d="M115.6 105.4v1.3M135.9 106.7v2.5h12.7v-2.5M141 106.7v2.5M142.2 109.2v7.6M143.5 106.7v2.5M146 106.7v2.5M153.7 106.7v7.6M186.7 124.5h3.8v1.2M190.5 133.4v2.5M144.8 141h-5.1v6.3M152.4 141h3.8v2.5M190.5 143.5v2.6"/>
</g>
<path d="M169.6 56.5l1.2 1.3M170.8 56.5l-1.2 1.3" fill="none" stroke="#000084" stroke-width=".27"/>
<g fill="none" stroke="#0000c2" stroke-width=".27">
<path d="M198.6 49.9l.4 1.2M202.4 48.2h.5M202.6 47.8v1.1l.3 .2M209.6 48.3v.2l-.6 .2M210.4 53.9l.5 1.3M211.6 51.9l.4 1.3M221.9 49.9l-.3 1.2M222.3 49.7a1.46 1.46 0 0 1 0 1.9M39.4 61.5l.4 1.3 .4-1.3M78.7 62.7l.2 .3-.6 .2M78.8 63.5l-.1 .1M89.5 63.5v.1"/>
<path d="M89.5 62.8v.1M200.1 61.5v.8M200.1 61.6l.5-.1v.8M209.2 62.2v.1M209.2 61.5v.1M218.9 66.8h.5M219.2 67.6h.2M227.7 67.5v.1M227.7 66.9v.1M40.6 93.9l.1 .1M41.1 92.7v1l-.2 .3M41.1 92.7h-.4l-.2 .2 .1 .6h.5"/>
<path d="M51.1 92.7l.3 .8M51.4 93.5l-.1 .3M51.7 92.7l-.3 .8M55.1 94.4l.4-.1 .2 .3v.7l-.6 .3M55.7 94.9l-.2 .2-.4-.1M56.3 94.4l.2-.1a.62 .62 0 0 1 .5 .7 .62 .62 0 0 1-.6 .5l-.2-.4zM57.4 94.3h.8l-.5 .5 .4 .1v.6h-.7M58.6 94.1a1.46 1.46 0 0 1 0 2M59.4 94.1a1.46 1.46 0 0 1 0 2M174.8 81.8h.5M175 81.4v1l.3 .2M181.3 82.5v.1"/>
<path d="M181.3 81.8v.2M211.6 107.2h.5M211.8 106.7v1.1l.3 .2M219.8 107.2l.2 .3-.6 .1M219.9 108h-.1M224.7 108.9v-.1a.57 .57 0 0 1 .6 .6 .57 .57 0 0 1-.6 .6l-.2-.4zM225.1 108.8v.1M226.5 109.3l-.3 .3-.3-.1-.1-.6 .4-.1 .3 .2-.1 .8-.5 .3M226.9 108.6a1.46 1.46 0 0 1 0 1.9"/>
</g>
<path d="M122.2 56.7h.7M122.2 84.7h.7" fill="none" stroke="#a90000" stroke-width=".27"/>
<g fill="#009600" stroke="#009600" stroke-width=".27">
<circle cx="102.9" cy="72.4" r=".46"/>
<circle cx="102.9" cy="64.8" r=".46"/>
<circle cx="111.8" cy="64.8" r=".46"/>
<circle cx="82.5" cy="64.8" r=".46"/>
<circle cx="82.5" cy="83.8" r=".46"/>
<circle cx="111.8" cy="53.3" r=".46"/>
<circle cx="190.5" cy="69.9" r=".46"/>
<circle cx="222.2" cy="69.9" r=".46"/>
<circle cx="175.3" cy="69.9" r=".46"/>
<circle cx="175.3" cy="72.4" r=".46"/>
<circle cx="175.3" cy="67.3" r=".46"/>
<circle cx="115.6" cy="105.4" r=".46"/>
<circle cx="111.8" cy="92.7" r=".46"/>
<circle cx="141" cy="109.2" r=".46"/>
<circle cx="143.5" cy="109.2" r=".46"/>
<circle cx="142.2" cy="109.2" r=".46"/>
<circle cx="111.8" cy="85.1" r=".46"/>
<circle cx="146" cy="109.2" r=".46"/>
<circle cx="212.1" cy="69.9" r=".46"/>
<circle cx="190.5" cy="86.4" r=".46"/>
<circle cx="245.1" cy="86.4" r=".46"/>
<circle cx="48.3" cy="77.5" r=".46"/>
<circle cx="48.3" cy="64.8" r=".46"/>
<circle cx="64.8" cy="64.8" r=".46"/>
<circle cx="31.7" cy="64.8" r=".46"/>
<circle cx="212.1" cy="86.4" r=".46"/>
<circle cx="237.5" cy="69.9" r=".46"/>
<circle cx="252.7" cy="69.9" r=".46"/>
</g>
<g font-size="2.8" fill="#840000">
<text x="474.6" y="397.5">Item</text>
<text x="483.4" y="397.5">Number:</text>
<text x="498" y="397.5">BR-103907</text>
</g>
<g font-size="2.1" fill="#840000">
<text x="379.1" y="393.3">Copyright</text>
<text x="391" y="393.3">Blue</text>
<text x="397.2" y="393.3">Robotics</text>
<text x="421.6" y="393.3">source</text>
<text x="430.3" y="393.3">describes</text>
<text x="442.3" y="393.3">Open</text>
<text x="449.1" y="393.3">Hardware</text>
<text x="460.8" y="393.3">and</text>
<text x="466.2" y="393.3">is</text>
<text x="474.7" y="400.9">Unpop.</text>
<text x="483.7" y="400.9">PCB:</text>
<text x="490.3" y="400.9">BR-103907-001</text>
<text x="511.1" y="400.9">RevA</text>
<text x="531.3" y="397.1">Description:</text>
<text x="531.6" y="400.9">PCBA:</text>
<text x="539.4" y="400.9">BR-103907-002</text>
<text x="560.3" y="400.9">RevA</text>
<text x="474.9" y="404.1">Size:</text>
<text x="474.9" y="407.4">KiCad</text>
<text x="481.6" y="404.1">A2</text>
<text x="482.6" y="407.4">E.D.A.</text>
<text x="490.2" y="407.4">9.0.5</text>
<text x="495.1" y="404.1">Date:</text>
<text x="500.5" y="407.3">Sheet:</text>
<text x="508.7" y="407.3">/Power/5V</text>
<text x="522.5" y="407.3">Buck/</text>
<text x="559.4" y="407.3">Id:</text>
<text x="563.5" y="407.3">8/16</text>
</g>
<g font-size="1.8" fill="#840000">
<text x="35" y="11.9">1</text>
<text x="85" y="11.9">2</text>
<text x="135" y="11.9">3</text>
<text x="185" y="11.9">4</text>
<text x="235" y="11.9">5</text>
<text x="285" y="11.9">6</text>
<text x="335" y="11.9">7</text>
<text x="385" y="11.9">8</text>
<text x="435" y="11.9">9</text>
<text x="485" y="11.9">10</text>
<text x="535" y="11.9">11</text>
<text x="10.3" y="35.9">A</text>
<text x="582.3" y="35.6">A</text>
<text x="10.3" y="85.9">B</text>
<text x="582.2" y="85.6">B</text>
<text x="10.3" y="135.9">C</text>
<text x="582.2" y="135.6">C</text>
<text x="10.3" y="185.9">D</text>
<text x="582.2" y="185.6">D</text>
<text x="10.3" y="235.9">E</text>
<text x="582.2" y="235.6">E</text>
<text x="10.3" y="285.9">F</text>
<text x="582.3" y="285.6">F</text>
<text x="10.3" y="335.9">G</text>
<text x="582.2" y="335.6">G</text>
<text x="10.2" y="385.9">H</text>
<text x="582.1" y="385.6">H</text>
<text x="34.9" y="409.9">1</text>
<text x="84.9" y="409.9">2</text>
<text x="134.9" y="409.9">3</text>
<text x="184.9" y="409.9">4</text>
<text x="234.9" y="409.9">5</text>
<text x="284.9" y="409.9">6</text>
<text x="334.9" y="409.9">7</text>
<text x="384.9" y="409.9">8</text>
<text x="434.9" y="409.9">9</text>
<text x="484.9" y="409.9">10</text>
<text x="534.9" y="409.9">11</text>
</g>
<g font-size="1.8" fill="#006464">
<text x="136.2" y="52.9">BUCK</text>
<text x="142.2" y="50.4">U801</text>
<text x="142.5" y="52.9">CONVERTER</text>
<text x="90.7" y="57.8">1uF</text>
<text x="94" y="55.7">C807</text>
<text x="95.3" y="57.8">100V</text>
<text x="114.3" y="59.8">R805</text>
<text x="125" y="58">SVIN</text>
<text x="161.8" y="58">PG</text>
<text x="114.3" y="62.3">2R2</text>
<text x="125" y="65.6">PVIN</text>
<text x="160.9" y="63.1">BST</text>
<text x="177.8" y="64.4">C809</text>
<text x="199.5" y="65.6">L801</text>
<text x="254" y="63.7">TP801</text>
<text x="34.3" y="69.4">C803</text>
<text x="34.3" y="72">2u2F</text>
<text x="40.1" y="72">100V</text>
<text x="50.8" y="69.4">C804</text>
<text x="50.8" y="72">2u2F</text>
<text x="56.6" y="72">100V</text>
<text x="67.3" y="69.4">C805</text>
<text x="67.3" y="72">2u2F</text>
<text x="73.1" y="72">100V</text>
<text x="105.4" y="68.2">R803</text>
<text x="105.4" y="70.7">100k</text>
<text x="161.7" y="68.2">SW</text>
<text x="161.7" y="70.7">SW</text>
<text x="177.8" y="66.9">100nF</text>
<text x="184.8" y="66.9">100V</text>
<text x="197.1" y="68.2">10uH</text>
<text x="203.2" y="68.2">10A</text>
<text x="254" y="66.3">5V</text>
<text x="85.1" y="74.5">R801</text>
<text x="85.1" y="77.1">20k</text>
<text x="105.4" y="75.8">R804</text>
<text x="125" y="73.3">FREQ</text>
<text x="125" y="75.8">EN</text>
<text x="161.7" y="73.3">SW</text>
<text x="177.8" y="75.8">R807</text>
<text x="193" y="74.5">R808</text>
<text x="193" y="77.1">24k9</text>
<text x="214.6" y="77.1">R809</text>
<text x="224.8" y="77.1">C811</text>
<text x="240" y="77.1">C812</text>
<text x="255.3" y="77.1">C813</text>
<text x="105.4" y="78.3">51k</text>
<text x="160.7" y="80.9">ILIM</text>
<text x="177.8" y="78.3">2k2</text>
<text x="193" y="82.1">C810</text>
<text x="214.6" y="79.6">4k99</text>
<text x="224.8" y="79.6">4n7F</text>
<text x="230.6" y="79.6">100V</text>
<text x="240" y="79.6">10uF</text>
<text x="245.9" y="79.6">10V</text>
<text x="255.3" y="79.6">10uF</text>
<text x="261.1" y="79.6">10V</text>
<text x="85.1" y="88.5">R802</text>
<text x="114.3" y="88.5">R806</text>
<text x="125" y="86">PVDD</text>
<text x="162" y="87.2">FB</text>
<text x="193" y="84.7">100nF</text>
<text x="200.1" y="84.7">100V</text>
<text x="85.1" y="91">10k</text>
<text x="114.3" y="91">2R2</text>
<text x="125" y="93.6">VDD</text>
<text x="214.6" y="92.3">R810</text>
<text x="214.6" y="94.8">681R</text>
<text x="83.3" y="99.9">4u7F</text>
<text x="86.6" y="97.6">C806</text>
<text x="89.1" y="99.9">10V</text>
<text x="99.1" y="101.4">2u2F</text>
<text x="102.4" y="99.4">C808</text>
<text x="104.9" y="101.4">10V</text>
<text x="125" y="96.1">MODE</text>
<text x="136.8" y="101.1" transform="rotate(-90 136.8 101.1)">EP</text>
<text x="141.8" y="101.1" transform="rotate(-90 141.8 101.1)">PGND</text>
<text x="144.4" y="101.1" transform="rotate(-90 144.4 101.1)">PGND</text>
<text x="146.9" y="101.1" transform="rotate(-90 146.9 101.1)">PGND</text>
<text x="149.5" y="101.1" transform="rotate(-90 149.5 101.1)">PGND</text>
<text x="154.5" y="101.1" transform="rotate(-90 154.5 101.1)">AGND</text>
<text x="157.4" y="96.1">EXTVDD</text>
<text x="256.5" y="96.1">TP802</text>
<text x="256.5" y="98.7">GND</text>
<text x="193" y="129.1">R811</text>
<text x="193" y="131.7">3k</text>
<text x="139.9" y="139.3">NetTie-2_0.18mm</text>
<text x="194.3" y="139.4">D801</text>
<text x="194.3" y="141.9">5V</text>
</g>
<g font-size="1.8" fill="#0000c2">
<text x="182.9" y="51.4">dIL</text>
<text x="186.8" y="51.4">=</text>
<text x="190.7" y="51.4">((VIN</text>
<text x="191.3" y="53.5">dIL</text>
<text x="195.2" y="53.5">~ 170mA</text>
<text x="195.9" y="49.4">Current</text>
<text x="196.6" y="51.4">-</text>
<text x="199.4" y="51.4">VOUT)*VOUT)/(L*VIN*fSW)</text>
<text x="204" y="49.4">Ripple</text>
<text x="204.9" y="53.5">@ 5V5</text>
<text x="212.4" y="53.5">VIN</text>
<text x="192.4" y="55.5">dIL</text>
<text x="196.4" y="55.5">~ 1.7A</text>
<text x="203.8" y="55.5">@ 55V</text>
<text x="211.2" y="55.5">VIN</text>
<text x="24.6" y="63.1">INPUT:</text>
<text x="31.9" y="63.1">5V5-55V</text>
<text x="72.7" y="63.9">Enable</text>
<text x="80.2" y="63.9">Threshold:</text>
<text x="91.1" y="63.9">4.8V</text>
<text x="191" y="62.6">Saturation</text>
<text x="202" y="62.6">Current:</text>
<text x="210.7" y="62.6">12.5A</text>
<text x="208.6" y="67.9">Max</text>
<text x="213.4" y="67.9">Output</text>
<text x="220.8" y="67.9">Current:</text>
<text x="229.5" y="67.9">8A</text>
<text x="168.4" y="82.9">Current</text>
<text x="176.5" y="82.9">Limit:</text>
<text x="182.9" y="82.9">10A</text>
<text x="24.1" y="95.9">fSW =</text>
<text x="31.4" y="95.9">800kHz*(R903/(R902+R903))</text>
<text x="32.3" y="93.8">Switching</text>
<text x="42.5" y="93.8">Frequency</text>
<text x="35.1" y="97.9">fSW =</text>
<text x="42.4" y="97.9">270kHz</text>
<text x="198.6" y="110.3">VOUT =</text>
<text x="205.9" y="108.3">Output</text>
<text x="207.2" y="110.3">0.6V*(1+R908/R909)</text>
<text x="207.7" y="112.4">VOUT =</text>
<text x="213.3" y="108.3">Voltage</text>
<text x="216.4" y="112.4">5V</text>
</g>
<g font-size="1.8" fill="#a90000">
<text x="120.6" y="56.9">31</text>
<text x="166.3" y="56.9">32</text>
<text x="120.6" y="64.5">10</text>
<text x="121.2" y="64.5">61</text>
<text x="121.2" y="64.5">7</text>
<text x="166.9" y="62">4</text>
<text x="166.3" y="69.6">12</text>
<text x="166.9" y="67.1">3</text>
<text x="167.3" y="69.6">5</text>
<text x="120.6" y="72.1">25</text>
<text x="120.6" y="74.7">24</text>
<text x="166.3" y="72.1">20</text>
<text x="166.9" y="79.8">1</text>
<text x="120.6" y="84.8">21</text>
<text x="166.3" y="86.1">27</text>
<text x="120.6" y="92.5">30</text>
<text x="120.6" y="95">26</text>
<text x="166.3" y="95">23</text>
<text x="135.6" y="105.5" transform="rotate(-90 135.6 105.5)">33</text>
<text x="140.7" y="104.8" transform="rotate(-90 140.7 104.8)">2</text>
<text x="143.3" y="105.5" transform="rotate(-90 143.3 105.5)">16</text>
<text x="143.3" y="104.5" transform="rotate(-90 143.3 104.5)">7</text>
<text x="145.8" y="105.5" transform="rotate(-90 145.8 105.5)">22</text>
<text x="148.3" y="105.5" transform="rotate(-90 148.3 105.5)">29</text>
<text x="153.4" y="105.5" transform="rotate(-90 153.4 105.5)">28</text>
</g>
<g font-size="1.8" fill="#725600">
<text x="19.4" y="65.6">VIN</text>
<text x="263.1" y="70.7">VOUT</text>
</g>
<g font-size="1.8" fill="#0f0f0f">
<text x="176.5" y="69.5">SW</text>
<text x="256.5" y="69.5">5V</text>
<text x="48.3" y="84.7">PGND</text>
<text x="173.7" y="94.9">PGND</text>
<text x="245.1" y="93.6">PGND</text>
<text x="95.2" y="108.9">PGND</text>
<text x="142.2" y="116.5">PGND</text>
<text x="186.7" y="124.1">5V</text>
<text x="139.7" y="147">PGND</text>
</g>
</svg>
